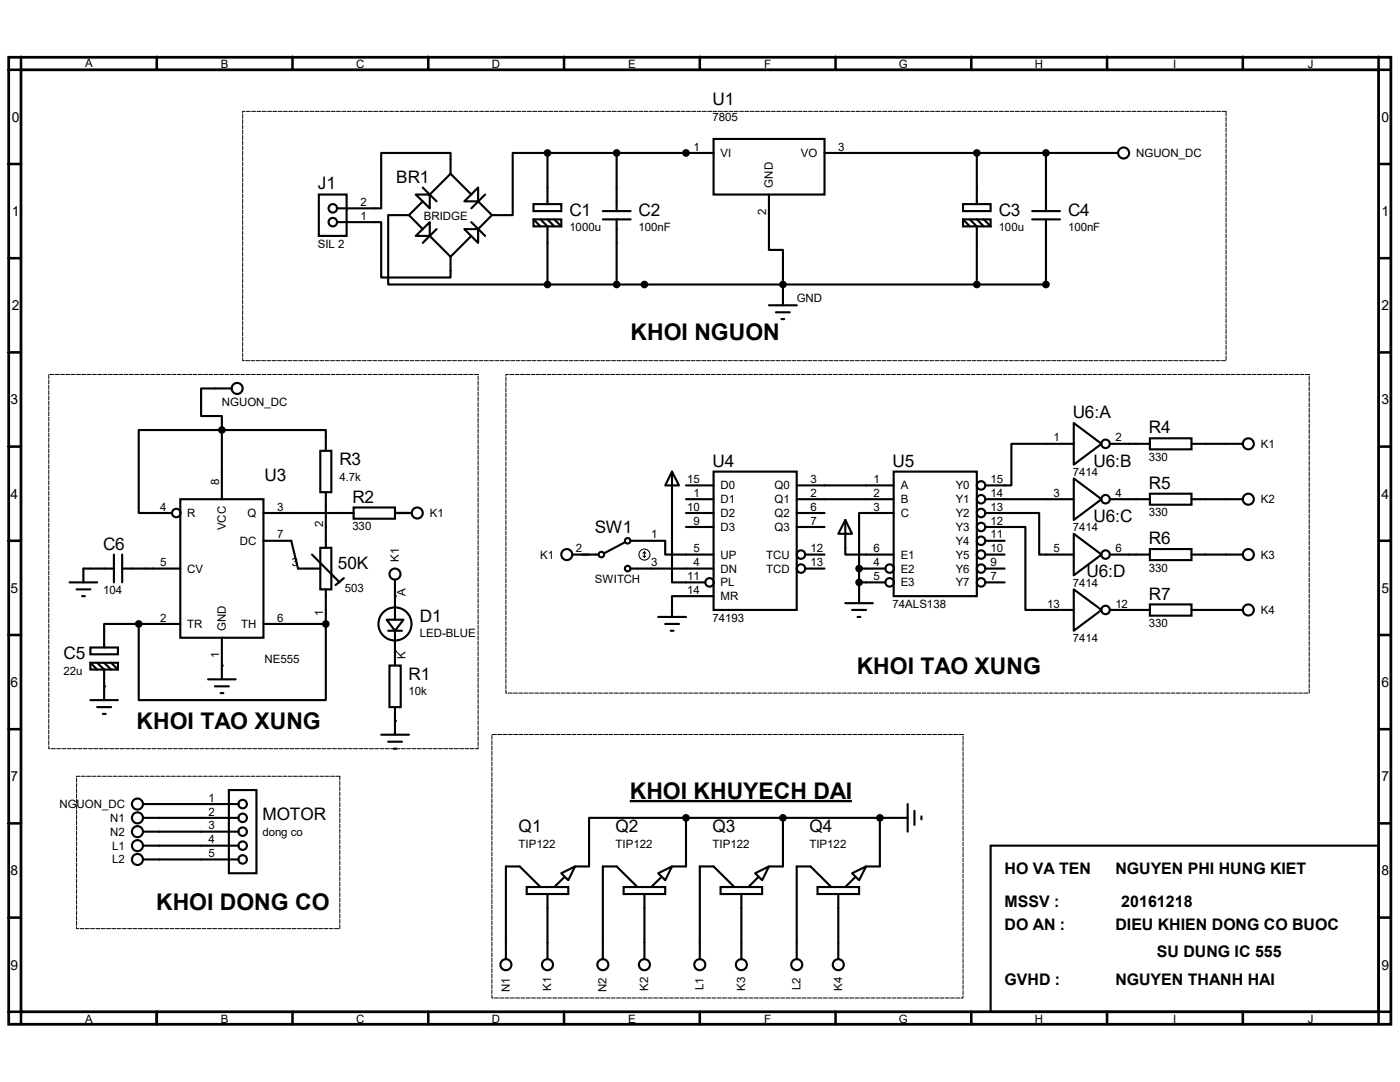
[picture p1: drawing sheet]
<svg xmlns="http://www.w3.org/2000/svg" width="279mm" height="216mm" viewBox="0 0 279 216" stroke-linecap="round" stroke-linejoin="round" font-family="sans-serif">
<path d="M1.7 11.4h275.9v193h-275.9zM4.2 13.9h270.9v188h-270.9z" fill="none" stroke="#000" stroke-width=".55"/>
<g fill="none" stroke="#000" stroke-width=".51">
<path d="M4.2 11.4v2.5h-2.5M31.3 11.4v2.5M58.4 11.4v2.5M85.5 11.4v2.5M112.6 11.4v2.5M139.7 11.4v2.5M166.8 11.4v2.5M193.8 11.4v2.5M220.9 11.4v2.5M248 11.4v2.5M275.1 11.4v2.5h2.5M1.7 32.7h2.5"/>
<path d="M275.1 32.7h2.5M1.7 51.5h2.5M275.1 51.5h2.5M1.7 70.3h2.5M275.1 70.3h2.5M1.7 89.1h2.5M275.1 89.1h2.5M1.7 107.9h2.5M275.1 107.9h2.5M1.7 126.7h2.5M275.1 126.7h2.5M1.7 145.5h2.5"/>
<path d="M275.1 145.5h2.5M1.7 164.3h2.5M275.1 164.3h2.5M1.7 183.1h2.5M275.1 183.1h2.5M1.7 201.9h2.5v2.5M31.3 201.9v2.5M58.4 201.9v2.5M85.5 201.9v2.5M112.6 201.9v2.5M139.7 201.9v2.5M166.8 201.9v2.5"/>
<path d="M193.8 201.9v2.5M220.9 201.9v2.5M248 201.9v2.5M277.6 201.9h-2.5v2.5"/>
</g>
<g fill="none" stroke="#000" stroke-width=".2">
<path d="M1.4 13.9h2.6M4.2 11.1v2.5M31.3 11.1v2.5M58.4 11.1v2.5M85.5 11.1v2.5M112.6 11.1v2.5M139.7 11.1v2.5M166.8 11.1v2.5M193.8 11.1l.1 2.5M220.9 11.1l.1 2.5M248 11.1l.1 2.5M275.1 11.1l.1 2.5"/>
<path d="M1.4 32.7h2.6M1.4 51.5h2.6M1.4 70.3h2.6M1.4 89.1h2.6M1.4 107.9h2.6M1.4 126.7h2.6M1.4 145.5h2.6M1.4 164.3h2.6M1.4 183.1h2.6M1.4 201.9h2.6"/>
</g>
<g fill="none" stroke="#000" stroke-width=".42">
<path d="M63.6 38.8h5.6v8.3h-5.6zM83 38.8h2.8v2.8zM84.4 37.4l2.7 2.8M89.9 34.7v-4.2h-13.8v11.1h-8.9M89.9 34.7l-4.1 4.1M89.9 34.7l4.2 4.1M96.8 38.8l-2.7 2.8M109.3 30.5h-7v12.4h-4.1M109.3 30.5v10.2M109.3 30.5h33.1M123.1 30.5v11.6M142.4 27.7h22.1v11.1h-22.1z"/>
<path d="M153.5 38.8v11.1h2.8v11M164.5 30.5h58.6M194.9 30.5v10.2M208.7 30.5v11.6M67.2 44.3h8.9v11.1h13.8v-4.2M81.6 42.9h-4.1v13.9h31.8M81.6 42.9l2.8 2.8M83 47.1l2.8-2.8v2.8zM84.4 40.2l-2.8 2.7M85.8 47.1l4.1 4.1M87.1 45.7l-2.7 2.8M92.7 45.7h2.7v2.8z"/>
<path d="M92.7 40.2l2.7-2.8v2.8zM94.1 44.3l2.7 2.8M94.1 47.1l-4.2 4.1M95.4 40.2l2.8 2.7M98.2 42.9l-2.8 2.8M106.5 40.7h5.5v1.4h-5.5zM106.5 43.8h5.5v1.4h-5.5zM106.5 43.8l1.4 1.4M107.9 43.8l1.4 1.4v11.6M109.3 43.8l1.3 1.4M110.6 43.8l1.4 1.4M120.3 43.8h5.6"/>
<path d="M120.3 42.1h5.6M123.1 43.8v13M192.2 40.7h5.5v1.4h-5.5zM192.2 43.8h5.5v1.4h-5.5zM192.2 43.8l1.3 1.4M193.5 43.8l1.4 1.4v11.6M194.9 43.8l1.4 1.4M196.3 43.8l1.4 1.4M206 43.8h5.5M206 42.1h5.5M208.7 43.8v13h-99.4M46.2 77.5h-6.1v5.5h4.2v2.8"/>
<path d="M153.5 60.9h5.5M154.9 62.3h2.7M156 63.7h.5M36 99.6h16.6v27.7h-16.6zM44.3 85.8h20.7v4.2M44.3 85.8h-16.6v16.6h6.6M44.3 85.8v13.8M63.9 90h2.2v8.2h-2.2zM65 98.2v11.1M134.1 94.1l1.4 2.8h-2.7zM134.1 94.1v22.1h6.7M136.9 96.9h5.5"/>
<path d="M136.9 99.6h5.5M142.4 94.1h16.6v27.6h-16.6zM159 96.9h19.4M159 99.6h19.4M178.4 94.1h16.5v24.9h-16.5zM196.6 99.6h17.7M214.3 84.4l5.5 4.2-5.5 4.1zM214.3 95.5l5.5 4.1-5.5 4.2zM214.3 88.6h-12.5v8.3h-5.2M221.5 99.6h8M221.5 88.6h8M229.5 87.5h8.3v2.2h-8.3z"/>
<path d="M229.5 98.5h8.3v2.2h-8.3zM237.8 99.6h10.2M237.8 88.6h10.2M13.9 116.2h5.5M15.3 117.6h2.7M16.4 119h.5M22.7 113.5h-6.1v2.7M22.7 110.7v5.5M24.4 113.5h11.6M24.4 110.7v5.5M52.6 107.9h5.5l1.4 5.6h4.4M52.6 102.4h18"/>
<path d="M62.3 110.7l5.5 5.5M63.9 109.3h2.2v8.3h-2.2zM65 117.6v6.9M68.6 115.4l-1.6 1.4M70.6 101.3h8.2v2.2h-8.2zM78.8 102.4h3.4M78.8 115.7v8M114.2 110.7h5.3M124.7 108.2l-4.1 2.2M125.9 107.9h6.9v2.8h9.6M125.9 113.5h16.5M136.9 102.4h5.5"/>
<path d="M136.9 105.2h5.5M142.4 119h-8.3v4.1M159 102.4h5.5M159 105.2h5.5M160.7 113.5h3.8M160.7 110.7h3.8M168.7 103.8l1.4 2.7h-2.8zM168.7 103.8v6.9h9.7M171.4 113.5h5.3M171.4 113.5v6.9M171.4 116.2h5.3M178.4 102.4h-7v11.1"/>
<path d="M196.6 102.4h10.8v8.3h6.9M196.6 105.2h8v16.5h9.7M196.6 113.5h3.9M196.6 116.2h3.9M196.6 110.7h3.9M196.6 107.9h3.9M214.3 106.5l5.5 4.2-5.5 4.1zM214.3 117.6l5.5 4.1-5.5 4.2zM221.5 110.7h8M229.5 109.6h8.3v2.2h-8.3zM237.8 110.7h10.2M18 129.2h5.5v1.4h-5.5z"/>
<path d="M18 132.2h5.5v1.4h-5.5zM18 132.2l1.4 1.4M18 139.7h5.5M19.4 132.2l1.4 1.4v6.1M20.8 132.2l1.4 1.4M22.2 132.2l1.3 1.4M27.7 124.5h-6.9v4.7M27.7 124.5v15.2h37.3v-15.2M27.7 124.5h8.3M41.5 135.6h5.5M42.9 136.9h2.8M44 138.3h.6"/>
<path d="M44.3 127.3v8.3M52.6 124.5h12.4M77.2 123.7h3.3l-1.7 2.2zM77.5 125.9h2.7M77.7 132.8h2.3v8.3h-2.3zM78.8 125.9v6.9M131.4 123.1h5.5M132.8 124.5h2.7M133.9 125.9h.5M168.7 120.4h5.5M170.1 121.7h2.7M171.2 123.1h.5"/>
<path d="M221.5 121.7h8M229.5 120.6h8.3v2.3h-8.3zM237.8 121.7h10.2M19.4 141.1h2.8M20.5 142.5h.6M45.7 157.6h5.5v16.6h-5.5zM76.1 146.6h5.5M77.5 148h2.7M78.6 149.4h.5M78.8 141.1v5.5M28.5 163.2h19.1M28.5 165.9h19.1"/>
<path d="M28.5 168.7h19.1M28.5 171.5h19.1M28.5 160.4h19.1M105.1 177h8.3v1.4h-8.3zM107.9 177l-4.2-4.1h-2.7v18.5M109.3 178.4v13M112 174.2l2.8-1.3-1.4 2.7zM112.6 175.1l-2 1.9M124.5 177h8.3v1.4h-8.3zM127.2 177l-4.1-4.1h-2.8v18.5M128.6 178.4v13M131.4 174.2l2.7-1.3-1.3 2.7z"/>
<path d="M131.9 175.1l-1.9 1.9M136.9 163.2h-19.3v9.7h-2.8M136.9 163.2v9.7h-2.8M136.9 163.2h44.2M143.8 177h8.3v1.4h-8.3zM146.6 177l-4.2-4.1h-2.7v18.5M148 178.4v13M150.7 174.2l2.8-1.3-1.4 2.7zM151.3 175.1l-1.9 1.9M156.3 163.2v9.7h-2.8M163.2 177h8.2v1.4h-8.2zM165.9 177l-4.1-4.1h-2.8v18.5"/>
<path d="M167.3 178.4v13M170.1 174.2l2.7-1.3-1.4 2.7zM170.6 175.1l-1.9 1.9M175.6 163.2v9.7h-2.8M181.1 160.4v5.5M182.5 161.8v2.8M183.9 162.9v.6M197.7 168.7h77.4v33.2h-77.4z"/>
<circle cx="224.2" cy="30.5" r="1.1"/>
<circle cx="66.4" cy="44.3" r=".85"/>
<circle cx="66.4" cy="41.6" r=".85"/>
<circle cx="47.3" cy="77.5" r="1.1"/>
<circle cx="195.8" cy="96.9" r=".85"/>
<circle cx="195.8" cy="99.6" r=".85"/>
<circle cx="220.6" cy="99.6" r=".85"/>
<circle cx="220.6" cy="88.6" r=".85"/>
<circle cx="249.1" cy="88.6" r="1.1"/>
<circle cx="249.1" cy="99.6" r="1.1"/>
<circle cx="35.2" cy="102.4" r=".85"/>
<circle cx="78.8" cy="114.6" r="1.1"/>
<circle cx="83.3" cy="102.4" r="1.1"/>
<circle cx="113.1" cy="110.7" r="1.1"/>
<circle cx="120" cy="110.7" r=".55"/>
<circle cx="125.3" cy="107.9" r=".55"/>
<circle cx="125.3" cy="113.5" r=".55"/>
<circle cx="141.6" cy="116.2" r=".85"/>
<circle cx="159.9" cy="110.7" r=".85"/>
<circle cx="159.9" cy="113.5" r=".85"/>
<circle cx="177.5" cy="113.5" r=".85"/>
<circle cx="177.5" cy="116.2" r=".85"/>
<circle cx="195.8" cy="105.2" r=".85"/>
<circle cx="195.8" cy="113.5" r=".85"/>
<circle cx="195.8" cy="102.4" r=".85"/>
<circle cx="195.8" cy="110.7" r=".85"/>
<circle cx="195.8" cy="107.9" r=".85"/>
<circle cx="195.8" cy="116.2" r=".85"/>
<circle cx="220.6" cy="110.7" r=".85"/>
<circle cx="249.1" cy="110.7" r="1.1"/>
<circle cx="78.8" cy="124.5" r="3.3"/>
<circle cx="220.6" cy="121.7" r=".85"/>
<circle cx="249.1" cy="121.7" r="1.1"/>
<circle cx="27.4" cy="168.7" r="1.1"/>
<circle cx="27.4" cy="165.9" r="1.1"/>
<circle cx="27.4" cy="171.5" r="1.1"/>
<circle cx="27.4" cy="160.4" r="1.1"/>
<circle cx="27.4" cy="163.2" r="1.1"/>
<circle cx="48.4" cy="171.5" r=".85"/>
<circle cx="48.4" cy="168.7" r=".85"/>
<circle cx="48.4" cy="163.2" r=".85"/>
<circle cx="48.4" cy="160.4" r=".85"/>
<circle cx="48.4" cy="165.9" r=".85"/>
<circle cx="101" cy="192.5" r="1.1"/>
<circle cx="109.3" cy="192.5" r="1.1"/>
<circle cx="120.3" cy="192.5" r="1.1"/>
<circle cx="128.6" cy="192.5" r="1.1"/>
<circle cx="139.7" cy="192.5" r="1.1"/>
<circle cx="148" cy="192.5" r="1.1"/>
<circle cx="159" cy="192.5" r="1.1"/>
<circle cx="167.3" cy="192.5" r="1.1"/>
</g>
<g fill="#000">
<circle cx="136.9" cy="30.5" r=".21"/>
<circle cx="78.8" cy="119" r=".21"/>
<circle cx="20.8" cy="136.9" r=".21"/>
<circle cx="44.3" cy="132.8" r=".21"/>
<circle cx="78.8" cy="130" r=".21"/>
<circle cx="78.8" cy="143.8" r=".21"/>
</g>
<g fill="#000" stroke="#000" stroke-width=".42">
<circle cx="109.3" cy="30.5" r=".55"/>
<circle cx="123.1" cy="30.5" r=".55"/>
<circle cx="136.9" cy="30.5" r=".55"/>
<circle cx="194.9" cy="30.5" r=".55"/>
<circle cx="208.7" cy="30.5" r=".55"/>
<circle cx="109.3" cy="56.8" r=".55"/>
<circle cx="123.1" cy="56.8" r=".55"/>
<circle cx="128.6" cy="56.8" r=".55"/>
<circle cx="156.3" cy="56.8" r=".55"/>
<circle cx="194.9" cy="56.8" r=".55"/>
<circle cx="208.7" cy="56.8" r=".55"/>
<circle cx="44.3" cy="85.8" r=".55"/>
<circle cx="171.5" cy="116.2" r=".55"/>
<circle cx="171.5" cy="113.5" r=".55"/>
<circle cx="27.7" cy="124.5" r=".55"/>
<circle cx="65" cy="124.5" r=".55"/>
<circle cx="136.9" cy="163.2" r=".55"/>
<circle cx="156.3" cy="163.2" r=".55"/>
<circle cx="175.6" cy="163.2" r=".55"/>
</g>
<g fill="none" stroke="#000" stroke-width=".21">
<path d="M128.3 111l.3 .2M128.6 110.1v1.1M128.6 110.1l-.3 .3M128.6 110.1l.3 .3M128.9 111l-.3 .2"/>
<circle cx="128.6" cy="110.7" r="1.1"/>
</g>
<path d="M48.4 22.2h196.3v49.8h-196.3zM9.7 74.7h85.7v74.7h-85.7zM101 74.7h160.3v63.6h-160.3zM15.3 154.9h52.5v30.4h-52.5zM98.2 146.6h94v52.5h-94z" fill="none" stroke="#000" stroke-width=".2" stroke-dasharray=".8 .3"/>
<path d="M125.7 159.9h44.3" fill="none" stroke="#000" stroke-width=".47"/>
<g font-size="4.6">
<text x="125.9" y="67.9">KHOI NGUON</text>
<text x="171" y="134.5">KHOI TAO XUNG</text>
<text x="27.3" y="145.5">KHOI TAO XUNG</text>
<text x="125.7" y="159.3">KHOI KHUYECH DAI</text>
<text x="31.2" y="181.5">KHOI DONG CO</text>
</g>
<g font-size="3.4">
<text x="142.2" y="21">U1</text>
<text x="63.4" y="37.8">J1</text>
<text x="79.1" y="36.4">BR1</text>
<text x="113.6" y="43.1">C1</text>
<text x="127.4" y="43.1">C2</text>
<text x="199.3" y="43.1">C3</text>
<text x="213.1" y="43.1">C4</text>
<text x="214.1" y="83.4">U6:A</text>
<text x="229.3" y="86.5">R4</text>
<text x="52.8" y="95.9">U3</text>
<text x="67.7" y="92.8">R3</text>
<text x="142.2" y="93.1">U4</text>
<text x="178.1" y="93.1">U5</text>
<text x="218.2" y="93.1">U6:B</text>
<text x="70.3" y="100.3">R2</text>
<text x="229.3" y="97.5">R5</text>
<text x="118.7" y="106.4">SW1</text>
<text x="218.2" y="104.1">U6:C</text>
<text x="20.6" y="109.7">C6</text>
<text x="67.4" y="113.5">50K</text>
<text x="229.3" y="108.6">R6</text>
<text x="216.8" y="115.2">U6:D</text>
<text x="229.3" y="119.6">R7</text>
<text x="83.8" y="124">D1</text>
<text x="12.7" y="131.5">C5</text>
<text x="81.5" y="135.6">R1</text>
<text x="52.4" y="163.6">MOTOR</text>
<text x="103.5" y="166.1">Q1</text>
<text x="122.9" y="166.1">Q2</text>
<text x="142.2" y="166.1">Q3</text>
<text x="161.5" y="166.1">Q4</text>
</g>
<g font-size="3.2">
<text x="200.5" y="174.5">HO VA TEN</text>
<text x="222.6" y="174.5">NGUYEN PHI HUNG KIET</text>
<text x="200.5" y="181">MSSV :</text>
<text x="200.5" y="185.5">DO AN :</text>
<text x="222.6" y="185.5">DIEU KHIEN DONG CO BUOC</text>
<text x="223.8" y="181">20161218</text>
<text x="230.9" y="191.1">SU DUNG IC 555</text>
<text x="200.5" y="196.6">GVHD :</text>
<text x="222.6" y="196.6">NGUYEN THANH HAI</text>
</g>
<g font-size="2.8">
<text x="2.3" y="24.3">0</text>
<text x="275.7" y="24.3">0</text>
<text x="2.3" y="43.1">1</text>
<text x="275.7" y="43.1">1</text>
<text x="2.3" y="61.9">2</text>
<text x="275.7" y="61.9">2</text>
<text x="2.1" y="80.7">3</text>
<text x="275.7" y="80.7">3</text>
<text x="2.1" y="99.5">4</text>
<text x="275.7" y="99.5">4</text>
<text x="2.1" y="118.3">5</text>
<text x="275.7" y="118.3">5</text>
<text x="2.1" y="137.1">6</text>
<text x="275.7" y="137.1">6</text>
<text x="2.1" y="155.9">7</text>
<text x="275.7" y="155.9">7</text>
<text x="2.1" y="174.7">8</text>
<text x="275.7" y="174.7">8</text>
<text x="2.1" y="193.5">9</text>
<text x="275.7" y="193.5">9</text>
</g>
<g font-size="2.3">
<text x="17" y="13.3">A</text>
<text x="44.1" y="13.6">B</text>
<text x="71.1" y="13.6">C</text>
<text x="98.2" y="13.6">D</text>
<text x="125.4" y="13.6">E</text>
<text x="152.5" y="13.6">F</text>
<text x="179.4" y="13.6">G</text>
<text x="206.5" y="13.6">H</text>
<text x="234.1" y="13.6">I</text>
<text x="261" y="13.6">J</text>
<text x="142.2" y="24">7805</text>
<text x="138.4" y="30.1">1</text>
<text x="143.8" y="31.3">VI</text>
<text x="159.9" y="31.3">VO</text>
<text x="167.3" y="30.1">3</text>
<text x="226.7" y="31.3">NGUON_DC</text>
<text x="71.9" y="41.1">2</text>
<text x="154.2" y="37.4" transform="rotate(-90 154.2 37.4)">GND</text>
<text x="71.9" y="43.9">1</text>
<text x="84.6" y="43.9">BRIDGE</text>
<text x="113.6" y="46.2">1000u</text>
<text x="127.4" y="46.2">100nF</text>
<text x="152.9" y="42.8" transform="rotate(-90 152.9 42.8)">2</text>
<text x="199.3" y="46.2">100u</text>
<text x="213.1" y="46.2">100nF</text>
<text x="63.4" y="49.4">SIL 2</text>
<text x="159" y="60.2">GND</text>
<text x="44.3" y="81.1">NGUON_DC</text>
<text x="210.3" y="88.1">1</text>
<text x="222.6" y="88.1">2</text>
<text x="251.6" y="89.4">K1</text>
<text x="67.7" y="95.9">4.7k</text>
<text x="214.1" y="95">7414</text>
<text x="229.3" y="91.9">330</text>
<text x="32" y="101.9">4</text>
<text x="43.7" y="96.9" transform="rotate(-90 43.7 96.9)">8</text>
<text x="55.3" y="101.9">3</text>
<text x="137.1" y="96.4">15</text>
<text x="137.1" y="101.9">10</text>
<text x="138.4" y="99.1">1</text>
<text x="143.8" y="97.7">D0</text>
<text x="143.8" y="100.4">D1</text>
<text x="154.6" y="97.7">Q0</text>
<text x="154.6" y="100.4">Q1</text>
<text x="161.8" y="96.4">3</text>
<text x="161.8" y="99.1">2</text>
<text x="161.8" y="101.9">6</text>
<text x="174.3" y="96.4">1</text>
<text x="174.3" y="99.1">2</text>
<text x="174.3" y="101.9">3</text>
<text x="179.7" y="97.7">A</text>
<text x="179.7" y="100.4">B</text>
<text x="190.8" y="97.7">Y0</text>
<text x="190.8" y="100.4">Y1</text>
<text x="197.7" y="96.4">15</text>
<text x="197.7" y="99.1">14</text>
<text x="197.7" y="101.9">13</text>
<text x="210.3" y="99.1">3</text>
<text x="222.6" y="99.1">4</text>
<text x="251.6" y="100.4">K2</text>
<text x="37.4" y="103.2">R</text>
<text x="45" y="105.8" transform="rotate(-90 45 105.8)">VCC</text>
<text x="49.4" y="103.2">Q</text>
<text x="55.3" y="107.4">7</text>
<text x="64.5" y="105.2" transform="rotate(-90 64.5 105.2)">2</text>
<text x="70.3" y="105.8">330</text>
<text x="85.8" y="103.2">K1</text>
<text x="130" y="107.4">1</text>
<text x="138.4" y="104.7">9</text>
<text x="143.8" y="103.2">D2</text>
<text x="143.8" y="106">D3</text>
<text x="154.6" y="103.2">Q2</text>
<text x="154.6" y="106">Q3</text>
<text x="161.8" y="104.7">7</text>
<text x="179.7" y="103.2">C</text>
<text x="190.8" y="103.2">Y2</text>
<text x="190.8" y="106">Y3</text>
<text x="197.7" y="104.7">12</text>
<text x="197.7" y="107.4">11</text>
<text x="214.1" y="106">7414</text>
<text x="229.3" y="103">330</text>
<text x="32" y="113">5</text>
<text x="47.9" y="108.7">DC</text>
<text x="58.2" y="113">3</text>
<text x="79.6" y="112.1" transform="rotate(-90 79.6 112.1)">K1</text>
<text x="107.8" y="111.5">K1</text>
<text x="114.9" y="110.2">2</text>
<text x="130" y="113">3</text>
<text x="138.4" y="110.2">5</text>
<text x="138.4" y="113">4</text>
<text x="143.8" y="111.5">UP</text>
<text x="152.9" y="111.5">TCU</text>
<text x="161.8" y="110.2">12</text>
<text x="161.8" y="113">13</text>
<text x="174.3" y="110.2">6</text>
<text x="174.3" y="113">4</text>
<text x="179.7" y="111.5">E1</text>
<text x="190.8" y="108.7">Y4</text>
<text x="190.8" y="111.5">Y5</text>
<text x="197.7" y="110.2">10</text>
<text x="197.7" y="113">9</text>
<text x="210.3" y="110.2">5</text>
<text x="222.6" y="110.2">6</text>
<text x="251.6" y="111.5">K3</text>
<text x="20.6" y="118.5">104</text>
<text x="37.4" y="114.3">CV</text>
<text x="68.8" y="118.1">503</text>
<text x="80.9" y="119" transform="rotate(-90 80.9 119)">A</text>
<text x="118.7" y="116.3">SWITCH</text>
<text x="137.1" y="115.7">11</text>
<text x="137.1" y="118.5">14</text>
<text x="143.8" y="114.3">DN</text>
<text x="143.8" y="117">PL</text>
<text x="143.8" y="119.8">MR</text>
<text x="152.9" y="114.3">TCD</text>
<text x="174.3" y="115.7">5</text>
<text x="179.7" y="114.3">E2</text>
<text x="179.7" y="117">E3</text>
<text x="190.8" y="114.3">Y6</text>
<text x="190.8" y="117">Y7</text>
<text x="197.7" y="115.7">7</text>
<text x="214.1" y="117.1">7414</text>
<text x="229.3" y="114.1">330</text>
<text x="32" y="124">2</text>
<text x="37.4" y="125.3">TR</text>
<text x="45" y="125.9" transform="rotate(-90 45 125.9)">GND</text>
<text x="48.1" y="125.3">TH</text>
<text x="55.3" y="124">6</text>
<text x="64.5" y="123" transform="rotate(-90 64.5 123)">1</text>
<text x="142.2" y="124">74193</text>
<text x="178.1" y="121.2">74ALS138</text>
<text x="209" y="121.2">13</text>
<text x="222.6" y="121.2">12</text>
<text x="229.3" y="125.1">330</text>
<text x="251.6" y="122.5">K4</text>
<text x="43.7" y="131.3" transform="rotate(-90 43.7 131.3)">1</text>
<text x="80.9" y="131.5" transform="rotate(-90 80.9 131.5)">K</text>
<text x="83.8" y="127.2">LED-BLUE</text>
<text x="214.1" y="128.2">7414</text>
<text x="12.7" y="134.6">22u</text>
<text x="52.8" y="132.3">NE555</text>
<text x="81.5" y="138.8">10k</text>
<text x="11.9" y="161.2">NGUON_DC</text>
<text x="41.6" y="160">1</text>
<text x="22" y="164">N1</text>
<text x="22" y="166.8">N2</text>
<text x="41.6" y="162.7">2</text>
<text x="41.6" y="165.5">3</text>
<text x="52.4" y="166.9">dong co</text>
<text x="22.4" y="169.5">L1</text>
<text x="22.4" y="172.3">L2</text>
<text x="41.6" y="168.3">4</text>
<text x="41.6" y="171">5</text>
<text x="103.5" y="169.2">TIP122</text>
<text x="122.9" y="169.2">TIP122</text>
<text x="142.2" y="169.2">TIP122</text>
<text x="161.5" y="169.2">TIP122</text>
<text x="101.7" y="197.9" transform="rotate(-90 101.7 197.9)">N1</text>
<text x="110" y="197.8" transform="rotate(-90 110 197.8)">K1</text>
<text x="121.1" y="197.9" transform="rotate(-90 121.1 197.9)">N2</text>
<text x="129.4" y="197.8" transform="rotate(-90 129.4 197.8)">K2</text>
<text x="140.4" y="197.5" transform="rotate(-90 140.4 197.5)">L1</text>
<text x="148.7" y="197.8" transform="rotate(-90 148.7 197.8)">K3</text>
<text x="159.8" y="197.5" transform="rotate(-90 159.8 197.5)">L2</text>
<text x="168.1" y="197.8" transform="rotate(-90 168.1 197.8)">K4</text>
<text x="17" y="204.1">A</text>
<text x="44.1" y="204.1">B</text>
<text x="71.1" y="204.1">C</text>
<text x="98.2" y="204.1">D</text>
<text x="125.4" y="204.1">E</text>
<text x="152.5" y="204.1">F</text>
<text x="179.4" y="204.1">G</text>
<text x="206.5" y="204.1">H</text>
<text x="234.1" y="204.1">I</text>
<text x="261" y="204.1">J</text>
</g>
</svg>
